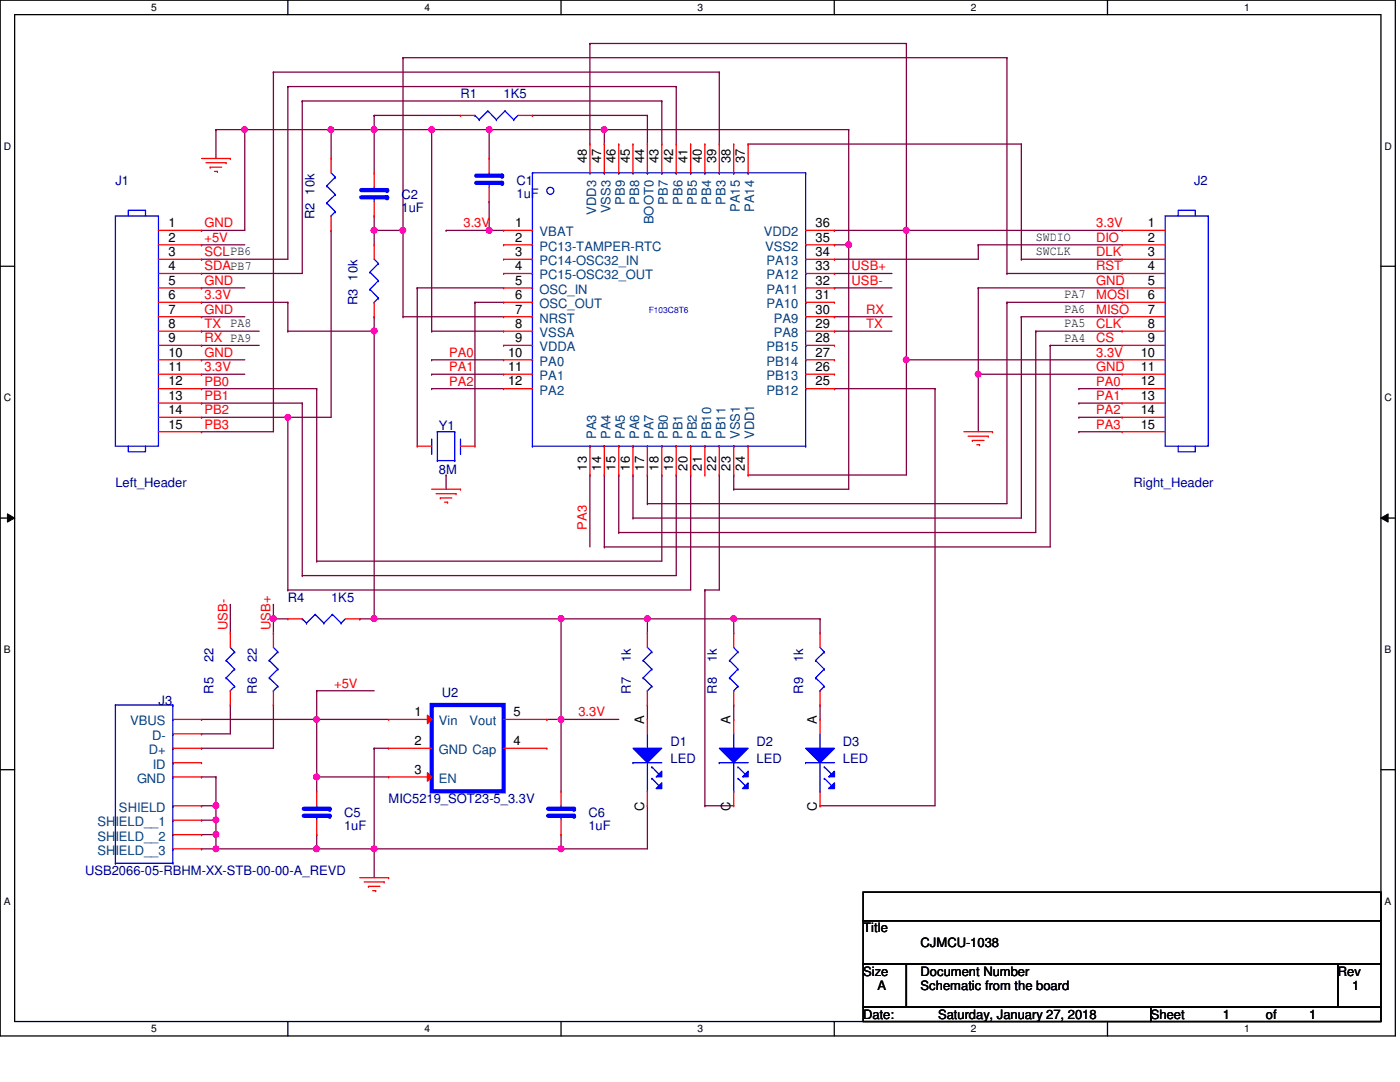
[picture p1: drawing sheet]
<svg xmlns="http://www.w3.org/2000/svg" width="279mm" height="216mm" viewBox="0 0 279 216" stroke-linecap="round" stroke-linejoin="round" font-family="sans-serif">
<path d="M0 0h278.5v206.7h-278.5zM2.9 2.9h272.7v200.9h-272.7z" fill="none" stroke="#000" stroke-width=".25"/>
<g fill="#fff">
<path d="M30.2 .3h1.1v2.3h-1.1z"/>
<path d="M30.2 204.1h1.1v2.3h-1.1z"/>
</g>
<path d="M57.4 0v2.9M57.4 203.8v2.9" fill="none" stroke="#000" stroke-width=".25"/>
<g fill="#fff">
<path d="M84.7 .3h1.1v2.3h-1.1z"/>
<path d="M84.7 204.1h1.1v2.3h-1.1z"/>
</g>
<path d="M112 0v2.9M112 203.8v2.9" fill="none" stroke="#000" stroke-width=".25"/>
<g fill="#fff">
<path d="M139.2 .3h1.1v2.3h-1.1z"/>
<path d="M139.2 204.1h1.1v2.3h-1.1z"/>
</g>
<path d="M166.5 0v2.9M166.5 203.8v2.9" fill="none" stroke="#000" stroke-width=".25"/>
<g fill="#fff">
<path d="M193.8 .3h1.1v2.3h-1.1z"/>
<path d="M193.8 204.1h1.1v2.3h-1.1z"/>
</g>
<path d="M221 0v2.9M221 203.8v2.9" fill="none" stroke="#000" stroke-width=".25"/>
<g fill="#fff">
<path d="M248.3 .3h1.1v2.3h-1.1z"/>
<path d="M248.3 204.1h1.1v2.3h-1.1z"/>
<path d="M.8 28h1.4v2.3h-1.4z"/>
<path d="M276.3 28h1.4v2.3h-1.4z"/>
<path d="M.8 78.2h1.4v2.3h-1.4z"/>
<path d="M276.3 78.2h1.4v2.3h-1.4z"/>
</g>
<path d="M0 53.1h2.9M275.6 53.1h2.9" fill="none" stroke="#000" stroke-width=".25"/>
<g fill="#fff">
<path d="M.8 128.5h1.3v2.2h-1.3z"/>
<path d="M276.3 128.5h1.3v2.2h-1.3z"/>
</g>
<path d="M0 103.4h2.9M275.6 103.4h2.9" fill="none" stroke="#000" stroke-width=".25"/>
<path d="M1.5 102.5l1.4 .9-1.4 .8zM275.6 103.4l1.4-.9v1.7z" fill="#000"/>
<path d="M1.5 102.5l1.4 .9-1.4 .8zM275.6 103.4l1.4-.9v1.7z" fill="none" stroke="#000" stroke-width=".2"/>
<g fill="#fff">
<path d="M.8 178.7h1.3v2.2h-1.3z"/>
<path d="M276.3 178.7h1.3v2.2h-1.3z"/>
</g>
<path d="M0 153.6h2.9M275.6 153.6h2.9" fill="none" stroke="#000" stroke-width=".25"/>
<g fill="none" stroke="#800040" stroke-width=".25">
<path d="M40.2 46h.1M40.2 48.9h.1M40.2 51.7h.1M40.2 54.6h.1M40.2 57.4h.1M40.2 46h8.7M40.2 48.9h8.7M40.2 51.7h17.2M40.2 54.6h20.1M40.2 57.4h8.7M180.9 46h.1M180.9 46h43"/>
<path d="M40.2 60.3h.1M40.2 60.3h17.2"/>
</g>
<circle cx="180.8" cy="45.9" r=".56" fill="#f0f"/>
<circle cx="180.8" cy="45.9" r=".56" fill="none" stroke="#f0f" stroke-width=".25"/>
<g fill="none" stroke="#800040" stroke-width=".25">
<path d="M195.2 48.9h.1M195.2 48.9h28.7M201 54.6h.1M201 54.6h22.9M203.8 51.7h.1M203.8 51.7h20.1M180.9 71.8h.1M180.9 71.8h43M201 60.3h.1M201 60.3h22.9M203.8 63.2h.1M203.8 63.2h20.1"/>
<path d="M206.7 66.1h.1M206.7 66.1h17.2M209.6 68.9h.1M209.6 68.9h14.3"/>
</g>
<circle cx="180.8" cy="71.8" r=".56" fill="#f0f"/>
<circle cx="180.8" cy="71.8" r=".56" fill="none" stroke="#f0f" stroke-width=".25"/>
<g fill="none" stroke="#800040" stroke-width=".25">
<path d="M40.2 66.1h.1M40.2 68.9h.1M40.2 71.8h.1M40.2 74.7h.1M40.2 77.6h.1M40.2 63.2h.1M40.2 77.6h23M40.2 66.1h11.5M40.2 68.9h11.5M40.2 71.8h8.7M40.2 74.7h8.7M40.2 63.2h8.7"/>
<path d="M195.2 74.7h.1M195.2 74.7h28.7M215.3 77.6h.1M215.3 77.6h8.6M40.2 80.4h.1M40.2 83.3h.1M40.2 86.1h.1M40.2 80.4h20.1M40.2 83.3h17.2M40.2 86.1h14.4M215.3 80.4h.1M215.3 83.3h.1"/>
<path d="M215.3 86.1h.1M215.3 80.4h8.6M215.3 83.3h8.6M215.3 86.1h8.6"/>
</g>
<circle cx="195.2" cy="74.6" r=".56" fill="#f0f"/>
<circle cx="195.2" cy="74.6" r=".56" fill="none" stroke="#f0f" stroke-width=".25"/>
<path d="M40.2 143.6h.1M40.2 155h.1M40.2 143.6h23M40.2 155h2.9M43.1 155h.1M43.1 155v5.8M74.7 149.3h.1M74.7 149.3v20.1" fill="none" stroke="#800040" stroke-width=".25"/>
<circle cx="43.1" cy="160.8" r=".56" fill="#f0f"/>
<circle cx="43.1" cy="160.8" r=".56" fill="none" stroke="#f0f" stroke-width=".25"/>
<path d="M40.2 160.8h.1M40.2 163.7h.1M40.2 160.8h2.9M40.2 163.7h2.9M43.1 169.4h.1M43.1 160.8h.1M43.1 163.7h.1M43.1 169.4h20.1M43.1 160.8v5.7M74.7 169.4h.1M74.7 169.4v5.7" fill="none" stroke="#800040" stroke-width=".25"/>
<circle cx="43.1" cy="166.5" r=".56" fill="#f0f"/>
<circle cx="43.1" cy="166.5" r=".56" fill="none" stroke="#f0f" stroke-width=".25"/>
<circle cx="43.1" cy="163.6" r=".56" fill="#f0f"/>
<circle cx="43.1" cy="163.6" r=".56" fill="none" stroke="#f0f" stroke-width=".25"/>
<path d="M40.2 166.5h.1M40.2 169.4h.1M40.2 166.5h2.9M43.1 166.5h.1M43.1 166.5v2.9h-2.9" fill="none" stroke="#800040" stroke-width=".25"/>
<circle cx="43.1" cy="169.4" r=".56" fill="#f0f"/>
<circle cx="43.1" cy="169.4" r=".56" fill="none" stroke="#f0f" stroke-width=".25"/>
<path d="M63.2 155h.1M63.2 143.6h.1M63.2 155h14.4M63.2 143.6v11.4M63.2 143.6h14.4M74.7 149.3h.1M74.7 149.3h2.9" fill="none" stroke="#800040" stroke-width=".25"/>
<circle cx="63.2" cy="143.5" r=".56" fill="#f0f"/>
<circle cx="63.2" cy="143.5" r=".56" fill="none" stroke="#f0f" stroke-width=".25"/>
<path d="M63.2 166.5h.1M63.2 169.4h.1M63.2 166.5v2.9M63.2 169.4h11.5" fill="none" stroke="#800040" stroke-width=".25"/>
<circle cx="74.7" cy="169.4" r=".56" fill="#f0f"/>
<circle cx="74.7" cy="169.4" r=".56" fill="none" stroke="#f0f" stroke-width=".25"/>
<circle cx="63.2" cy="169.4" r=".56" fill="#f0f"/>
<circle cx="63.2" cy="169.4" r=".56" fill="none" stroke="#f0f" stroke-width=".25"/>
<path d="M63.2 155h.1M63.2 155v2.9" fill="none" stroke="#800040" stroke-width=".25"/>
<circle cx="63.2" cy="155" r=".56" fill="#f0f"/>
<circle cx="63.2" cy="155" r=".56" fill="none" stroke="#f0f" stroke-width=".25"/>
<path d="M54.6 120.6h.1M54.6 120.6v2.9M40.2 146.4h.1M40.2 149.3h.1M46 140.7h.1M46 140.7v5.7h-5.8M54.6 140.7h.1M54.6 140.7v8.6h-14.4" fill="none" stroke="#800040" stroke-width=".25"/>
<circle cx="54.6" cy="123.4" r=".56" fill="#f0f"/>
<circle cx="54.6" cy="123.4" r=".56" fill="none" stroke="#f0f" stroke-width=".25"/>
<path d="M46 120.6h.1M46 120.6v5.7M109.1 143.6h.1M109.1 143.6h2.9M112 143.6h.1M112 143.6v14.3" fill="none" stroke="#800040" stroke-width=".25"/>
<circle cx="112" cy="143.5" r=".56" fill="#f0f"/>
<circle cx="112" cy="143.5" r=".56" fill="none" stroke="#f0f" stroke-width=".25"/>
<path d="M74.7 169.4h.1M74.7 169.4h37.3" fill="none" stroke="#800040" stroke-width=".25"/>
<circle cx="112" cy="169.4" r=".56" fill="#f0f"/>
<circle cx="112" cy="169.4" r=".56" fill="none" stroke="#f0f" stroke-width=".25"/>
<g fill="none" stroke="#800040" stroke-width=".25">
<path d="M54.6 123.5h.1M54.6 123.5h2.8M54.6 123.5v2.8M71.8 123.5h.1M71.8 123.5h2.9M112 123.5h.1M112 123.5v20.1M112 123.5h51.7M129.2 123.5h.1M129.2 123.5v2.8M146.4 123.5h.1M146.4 123.5v2.8"/>
<path d="M163.7 123.5h.1M163.7 123.5v2.8M112 143.6h.1M112 143.6h11.5M112 166.5h.1M112 169.4h.1M112 166.5v2.9M129.2 160.8h.1M129.2 160.8v8.6h-17.2"/>
</g>
<circle cx="146.4" cy="123.5" r=".56" fill="#f0f"/>
<circle cx="146.4" cy="123.5" r=".56" fill="none" stroke="#f0f" stroke-width=".25"/>
<circle cx="129.2" cy="123.4" r=".56" fill="#f0f"/>
<circle cx="129.2" cy="123.4" r=".56" fill="none" stroke="#f0f" stroke-width=".25"/>
<g fill="none" stroke="#800040" stroke-width=".25">
<path d="M63.2 77.6h.1M63.2 77.6v34.4M57.4 83.3h.1M57.4 83.3v34.4M60.3 80.4h.1M60.3 80.4v34.5M132.1 94.8h.1M132.1 94.8v17.2h-68.9M135 94.8h.1M135 94.8v20.1h-74.7M137.8 94.8h.1M137.8 94.8v22.9h-80.4"/>
<path d="M57.4 117.7h.1M60.3 114.9h.1M63.2 112h.1M140.7 117.7h.1M140.7 117.7v43.1M129.2 140.7h.1M129.2 140.7v2.9M146.4 140.7h.1M146.4 140.7v2.9M163.7 140.7h.1M163.7 140.7v2.9M140.7 160.8h.1"/>
<path d="M140.7 160.8h5.7M163.7 160.8h.1M163.7 160.8h22.9"/>
</g>
<circle cx="57.4" cy="83.3" r=".56" fill="#f0f"/>
<circle cx="57.4" cy="83.3" r=".56" fill="none" stroke="#f0f" stroke-width=".25"/>
<g fill="none" stroke="#800040" stroke-width=".25">
<path d="M54.6 14.4h.1M54.6 14.4h89M54.6 14.4v71.7M57.4 17.3h.1M57.4 17.3h77.6M57.4 17.3v34.4M80.4 11.5h.1M80.4 11.5h120.6M80.4 11.5v34.5h-5.7M135 17.3h.1M135 17.3v11.4M143.6 14.4h.1"/>
<path d="M143.6 14.4v14.3M201 11.5h.1M201 11.5v43.1M60.3 20.2h.1M60.3 20.2h71.8M60.3 20.2v34.4M132.1 20.2h.1M132.1 20.2v8.5M74.7 43.1h.1M74.7 46h.1M74.7 43.1v2.9M80.4 63.2h.1"/>
<path d="M80.4 63.2h20.1M166.5 63.2h.1M166.5 66.1h.1M166.5 63.2h11.5M166.5 66.1h11.5M201 60.3h.1M201 60.3v40.2h-71.8M203.8 63.2h.1M203.8 63.2v40.2h-77.5M206.7 66.1h.1M206.7 66.1v40.2h-83.2M209.6 68.9h.1"/>
<path d="M209.6 68.9v40.2h-89M120.6 94.8h.1M120.6 94.8v14.3M123.5 94.8h.1M123.5 94.8v11.5M126.3 94.8h.1M126.3 94.8v8.6M129.2 94.8h.1M129.2 94.8v5.7M120.6 109.1h.1M123.5 106.3h.1M126.3 103.4h.1"/>
<path d="M129.2 100.5h.1M63.2 137.8h.1M63.2 137.8v5.8M63.2 137.8h11.5"/>
</g>
<circle cx="74.7" cy="45.9" r=".57" fill="#f0f"/>
<circle cx="74.7" cy="45.9" r=".57" fill="none" stroke="#f0f" stroke-width=".25"/>
<path d="M80.4 46h.1M80.4 46v17.2" fill="none" stroke="#800040" stroke-width=".25"/>
<circle cx="80.4" cy="45.9" r=".56" fill="#f0f"/>
<circle cx="80.4" cy="45.9" r=".56" fill="none" stroke="#f0f" stroke-width=".25"/>
<path d="M48.9 25.9h.1M48.9 25.9h17.2M48.9 25.9v20.1M74.7 25.9h.1M74.7 25.9v8.6M74.7 46h.1M74.7 46v2.9" fill="none" stroke="#800040" stroke-width=".25"/>
<circle cx="48.8" cy="25.9" r=".56" fill="#f0f"/>
<circle cx="48.8" cy="25.9" r=".56" fill="none" stroke="#f0f" stroke-width=".25"/>
<path d="M43.1 25.9h.1M43.1 25.9h5.8M43.1 25.9v5.7M74.7 63.2h.1M74.7 63.2v2.9M74.7 123.5h.1M74.7 123.5h37.3" fill="none" stroke="#800040" stroke-width=".25"/>
<circle cx="112" cy="123.4" r=".56" fill="#f0f"/>
<circle cx="112" cy="123.4" r=".56" fill="none" stroke="#f0f" stroke-width=".25"/>
<path d="M57.4 60.3h.1M57.4 66.1h.1M57.4 60.3v5.8M57.4 66.1h17.3M74.7 66.1h.1M74.7 66.1v57.4" fill="none" stroke="#800040" stroke-width=".25"/>
<circle cx="74.7" cy="123.5" r=".56" fill="#f0f"/>
<circle cx="74.7" cy="123.5" r=".56" fill="none" stroke="#f0f" stroke-width=".25"/>
<circle cx="74.7" cy="66.1" r=".56" fill="#f0f"/>
<circle cx="74.7" cy="66.1" r=".56" fill="none" stroke="#f0f" stroke-width=".25"/>
<g fill="none" stroke="#800040" stroke-width=".25">
<path d="M66.1 25.9h.1M66.1 25.9v5.7M66.1 25.9h8.6M149.3 28.7h.1M149.3 28.7h54.5M203.8 28.7h.1M203.8 28.7v23M166.5 77.6h.1M166.5 77.6h20.1M186.6 77.6h.1M186.6 77.6v83.2M143.6 94.8h.1"/>
<path d="M143.6 94.8v22.9h-2.9M140.7 117.7h.1"/>
</g>
<circle cx="74.7" cy="25.9" r=".56" fill="#f0f"/>
<circle cx="74.7" cy="25.9" r=".56" fill="none" stroke="#f0f" stroke-width=".25"/>
<circle cx="66" cy="25.9" r=".56" fill="#f0f"/>
<circle cx="66" cy="25.9" r=".56" fill="none" stroke="#f0f" stroke-width=".25"/>
<g fill="none" stroke="#800040" stroke-width=".25">
<path d="M74.7 23h.1M74.7 25.9h.1M74.7 23h17.2M74.7 23v2.9M74.7 25.9h11.4M106.3 23h.1M106.3 23h22.9M120.6 25.9h.1M120.6 25.9h48.8M120.6 25.9v2.8M129.2 23h.1M129.2 23v5.7"/>
<path d="M169.4 25.9h.1M169.4 25.9v23h-2.9M66.1 46h.1M66.1 46v37.3h-8.7M166.5 48.9h.1M57.4 83.3h.1"/>
</g>
<circle cx="120.6" cy="25.9" r=".56" fill="#f0f"/>
<circle cx="120.6" cy="25.9" r=".56" fill="none" stroke="#f0f" stroke-width=".25"/>
<g fill="none" stroke="#800040" stroke-width=".25">
<path d="M117.7 8.7h.1M117.7 8.7v20M117.7 8.7h63.2M180.9 8.7h.1M180.9 8.7v63.1M97.6 25.9h.1M97.6 25.9v5.7M83.3 57.4h.1M83.3 57.4h17.2M83.3 57.4v31.6M166.5 46h.1M166.5 46h14.4"/>
<path d="M180.9 46h.1M94.8 60.3h.1M94.8 60.3h5.7M94.8 60.3v28.7M149.3 94.8h.1M149.3 94.8h31.6"/>
</g>
<circle cx="97.6" cy="25.9" r=".56" fill="#f0f"/>
<circle cx="97.6" cy="25.9" r=".56" fill="none" stroke="#f0f" stroke-width=".25"/>
<path d="M97.6 25.9h.1M97.6 25.9h23M97.6 46h.1M97.6 46h2.9" fill="none" stroke="#800040" stroke-width=".25"/>
<circle cx="97.6" cy="45.9" r=".56" fill="#f0f"/>
<circle cx="97.6" cy="45.9" r=".56" fill="none" stroke="#f0f" stroke-width=".25"/>
<g fill="none" stroke="#800040" stroke-width=".25">
<path d="M86.1 25.9h.1M86.1 25.9v40.2M89 46h.1M97.6 40.2h.1M97.6 40.2v5.8h-8.6M86.1 77.6h.1M86.1 74.7h.1M86.1 71.8h.1M86.1 66.1h.1M86.1 77.6h14.4M86.1 74.7h14.4M86.1 71.8h14.4"/>
<path d="M86.1 66.1h14.4"/>
</g>
<circle cx="86.1" cy="25.9" r=".56" fill="#f0f"/>
<circle cx="86.1" cy="25.9" r=".56" fill="none" stroke="#f0f" stroke-width=".25"/>
<path d="M86.1 25.9h.1M86.1 25.9h11.5M169.4 48.9h.1M169.4 48.9v48.7M117.7 94.8h.1M117.7 94.8v14.3" fill="none" stroke="#800040" stroke-width=".25"/>
<circle cx="169.4" cy="48.8" r=".56" fill="#f0f"/>
<circle cx="169.4" cy="48.8" r=".56" fill="none" stroke="#f0f" stroke-width=".25"/>
<g fill="none" stroke="#800040" stroke-width=".25">
<path d="M166.5 57.4h.1M166.5 54.6h.1M166.5 51.7h.1M166.5 57.4h11.5M166.5 54.6h11.5M195.2 48.9h.1M195.2 57.4h.1M195.2 57.4h28.7M195.2 48.9v2.8h-28.7M195.2 57.4v28.7M180.9 71.8h.1M180.9 71.8v23"/>
<path d="M195.2 74.7h.1M89 94.8h.1M89 94.8v2.8M146.4 97.6h.1M146.4 94.8h.1M146.4 97.6h23M146.4 94.8v2.8"/>
</g>
<g fill="none" stroke="#f00" stroke-width=".25">
<path d="M40.2 31.6h5.8M41.1 32.5h4M42 33.4h.1M42 33.4h2.2M42.8 34.2h.6M43.4 34.2h.1M45.1 32.5h.1M46 31.6h.1M86.1 97.6h5.8M87 98.5h4M87.9 99.4h.1M87.9 99.4h2.3"/>
<path d="M91 98.5h.1M91.9 97.6h.1M192.4 86.1h5.7M193.2 87h4M194.1 87.9h.1M194.1 87.9h2.3M194.9 88.7h.6M195.5 88.7h.1M197.2 87h.1M198.1 86.1h.1M88.7 100.2h.6M89.3 100.2h.1"/>
<path d="M54.6 126.3h.1M54.6 126.3v2.9M54.6 137.8v2.9M54.6 140.7h.1M71.8 175.1h5.8M72.7 176h4M73.5 176.9h.1M73.5 176.9h2.3M74.4 177.7h.6M75 177.7h.1M76.7 176h.1M77.6 175.1h.1"/>
</g>
<path d="M172.3 178h103.3v5.7h-103.3zM172.3 183.7h103.3v8.7h-103.3zM172.3 192.4h8.6v8.6h-8.6zM180.9 192.4h86.1v8.6h-86.1zM267 192.4h8.6v8.6h-8.6zM172.3 201h57.4v2.8h-57.4zM229.7 201h45.9v2.8h-45.9z" fill="none" stroke="#000" stroke-width=".25"/>
<g fill="none" stroke="#00f" stroke-width=".25">
<path d="M53.7 131.8h.1M53.7 135.3h.1M53.7 131.8l1.8 1.7M53.7 135.3l1.8 1.6M54.6 137.8h.1M54.6 129.2l.9 .9M55.5 130.1h.1M55.5 133.5h.1M55.5 136.9h.1M55.5 130.1l-1.8 1.7M55.5 133.5l-1.8 1.8M55.5 136.9l-.9 .9"/>
<path d="M112 161.4h.1M112 160.8v.6"/>
</g>
<path d="M109.4 162.8h5.2" fill="none" stroke="#00f" stroke-width=".85"/>
<circle cx="114.6" cy="162.8" r=".42" fill="#00f"/>
<path d="M109.4 161.4h5.2" fill="none" stroke="#00f" stroke-width=".85"/>
<circle cx="114.6" cy="161.4" r=".42" fill="#00f"/>
<g fill="none" stroke="#00f" stroke-width=".25">
<path d="M94.8 23h.1M94.8 23l.8 .9M95.6 23.9h.1M97.4 22.1h.1M97.4 22.1l1.7 1.8M97.4 22.1l-1.8 1.8M97.6 35.1h.1M97.6 34.5v.6M99.1 23.9h.1M100.8 22.1h.1M100.8 22.1l1.7 1.8M100.8 22.1l-1.7 1.8"/>
<path d="M102.5 23.9h.1M103.4 23l-.9 .9M23 140.7h.1M23 140.7h11.5M23 140.7v31.6M34.5 140.7h.1M34.5 143.6h.1M34.5 146.4h.1M34.5 149.3h.1M34.5 155h.1M34.5 152.2h.1M34.5 140.7v31.6"/>
<path d="M23 172.3h.1M23 172.3h11.5M34.5 172.3h.1M34.5 160.8h.1M34.5 163.7h.1M34.5 166.5h.1M34.5 169.4h.1M112 162.8h.1M112 162.8v.9"/>
</g>
<g fill="none" stroke="#f00" stroke-width=".25">
<path d="M91.9 23h.1M91.9 23h2.9M103.4 23h2.9M106.3 23h.1M34.5 143.6h5.7M34.5 146.4h5.7M34.5 149.3h5.7M34.5 152.2h5.7M34.5 155h5.7M40.2 143.6h.1M40.2 146.4h.1M40.2 149.3h.1"/>
<path d="M40.2 152.2h.1M40.2 155h.1M112 157.9h.1M112 157.9v2.9M34.5 160.8h5.7M34.5 163.7h5.7M34.5 166.5h5.7M34.5 169.4h5.7M40.2 160.8h.1M40.2 163.7h.1M40.2 166.5h.1M40.2 169.4h.1"/>
<path d="M112 166.5h.1M112 163.7v2.8"/>
</g>
<path d="M95 36.5h5.2" fill="none" stroke="#00f" stroke-width=".85"/>
<circle cx="100.2" cy="36.5" r=".42" fill="#00f"/>
<path d="M95 35.1h5.2" fill="none" stroke="#00f" stroke-width=".85"/>
<circle cx="100.2" cy="35.1" r=".42" fill="#00f"/>
<path d="M97.6 36.5h.1M97.6 36.5v.9M23 43.1h8.6v45.9h-8.6zM25.6 43.1v-1.1h3.4v1.1M25.6 89v1.2h3.4v-1.2" fill="none" stroke="#00f" stroke-width=".25"/>
<g fill="none" stroke="#f00" stroke-width=".25">
<path d="M97.6 31.6h.1M97.6 31.6v2.9M97.6 37.4v2.8M31.6 46h8.6M31.6 48.9h8.6M31.6 51.7h8.6M31.6 54.6h8.6M31.6 57.4h8.6M40.2 46h.1M40.2 48.9h.1M40.2 51.7h.1M40.2 54.6h.1"/>
<path d="M40.2 57.4h.1M97.6 40.2h.1M31.6 60.3h8.6M31.6 63.2h8.6M31.6 66.1h8.6M31.6 68.9h8.6M31.6 71.8h8.6M31.6 74.7h8.6M31.6 77.6h8.6M40.2 60.3h.1M40.2 63.2h.1M40.2 66.1h.1"/>
<path d="M40.2 68.9h.1M40.2 71.8h.1M40.2 74.7h.1M40.2 77.6h.1M31.6 80.4h8.6M31.6 83.3h8.6M31.6 86.1h8.6M40.2 80.4h.1M40.2 83.3h.1M40.2 86.1h.1"/>
</g>
<path d="M143.6 149.3h5.7l-2.9 2.9z" fill="#00f"/>
<path d="M143.6 149.3h5.7l-2.9 2.9z" fill="none" stroke="#00f" stroke-width=".25"/>
<path d="M149.3 153.9v1.1h-1.1z" fill="#00f"/>
<path d="M149.3 153.9v1.1h-1.1z" fill="none" stroke="#00f" stroke-width=".25"/>
<path d="M148.2 157.4l1.1-1.2v1.2z" fill="#00f"/>
<g fill="none" stroke="#00f" stroke-width=".25">
<path d="M65.2 37.1h.1M65.2 37.1l1.7 1.7M66.1 34.5l.8 .8M66.9 35.3h.1M66.9 38.8h.1M66.9 35.3l-1.7 1.8M66.9 38.8l-1.7 1.7M74.7 37.9h.1M74.7 37.4v.5M65.2 40.5h.1M65.2 40.5l1.7 1.7M66.1 43.1h.1"/>
<path d="M66.9 42.2h.1M66.9 42.2l-.8 .9M143.6 152.2h.1M143.6 152.2h5.7M146.4 149.3h.1M146.4 157.9h.1M146.4 146.4v2.9M146.4 152.2v5.7M147.3 153h.1M147.3 155.3h.1M147.3 153l1.4 1.5M147.3 155.3l1.4 1.5"/>
<path d="M148.2 157.4l1.1-1.2v1.2z"/>
</g>
<path d="M66.1 31.6h.1M66.1 31.6v2.9M66.1 46h.1M66.1 43.1v2.9M146.4 143.6h.1M146.4 143.6v2.8M146.4 157.9v2.9M146.4 160.8h.1" fill="none" stroke="#f00" stroke-width=".25"/>
<path d="M72.1 39.4h5.2" fill="none" stroke="#00f" stroke-width=".85"/>
<circle cx="77.3" cy="39.4" r=".42" fill="#00f"/>
<path d="M72.1 37.9h5.2" fill="none" stroke="#00f" stroke-width=".85"/>
<circle cx="77.3" cy="37.9" r=".42" fill="#00f"/>
<g fill="none" stroke="#00f" stroke-width=".25">
<path d="M74.7 39.4h.1M74.7 39.4v.8M86.1 90.5h.1M86.1 87.6v2.9M87.3 91.9h.1M87.3 86.1h.1M87.3 86.1v5.8M87.3 91.9h3.5M87.3 86.1h3.5M90.8 91.9h.1M90.8 86.1h.1M90.8 86.1v5.8"/>
<path d="M91.9 90.5h.1M91.9 87.6v2.9M60.3 123.5h.1M60.3 123.5l.9 .8M61.2 124.3h.1M62.9 122.6h.1M62.9 122.6l1.7 1.7M62.9 122.6l-1.7 1.7M64.6 124.3h.1M66.3 122.6h.1M66.3 122.6l1.8 1.7M66.3 122.6l-1.7 1.7"/>
<path d="M68.1 124.3h.1M68.9 123.5l-.8 .8M162.8 131.8h.1M162.8 135.3h.1M162.8 131.8l1.7 1.7M162.8 135.3l1.7 1.6M163.7 137.8h.1M163.7 129.2l.8 .9M164.5 130.1h.1M164.5 133.5h.1M164.5 136.9h.1M164.5 130.1l-1.7 1.7"/>
<path d="M164.5 133.5l-1.7 1.8M164.5 136.9l-.8 .9"/>
</g>
<g fill="none" stroke="#f00" stroke-width=".25">
<path d="M74.7 34.5h.1M74.7 34.5v2.9M74.7 43.1h.1M74.7 40.2v2.9M83.3 89h.1M83.3 89h2.8M91.9 89h2.9M94.8 89h.1M57.4 123.5h.1M57.4 123.5h2.9M68.9 123.5h2.9M71.8 123.5h.1"/>
<path d="M163.7 126.3h.1M163.7 126.3v2.9M163.7 137.8v2.9M163.7 140.7h.1"/>
</g>
<path d="M86.1 140.7h14.4v17.2h-14.4z" fill="none" stroke="#00f" stroke-width=".85"/>
<path d="M85.3 142.7l.8 .9-.8 .8z" fill="#f00"/>
<path d="M77.6 143.6h.1M77.6 149.3h.1M77.6 143.6h8.5M77.6 149.3h8.5M85.3 142.7l.8 .9-.8 .8zM100.5 143.6h8.6M100.5 149.3h8.6M109.1 143.6h.1M109.1 149.3h.1" fill="none" stroke="#f00" stroke-width=".25"/>
<path d="M85.3 154.2l.8 .8-.8 .9z" fill="#f00"/>
<g fill="none" stroke="#f00" stroke-width=".25">
<path d="M117.7 28.7h.1M117.7 28.7v5.8M120.6 28.7h.1M120.6 28.7v5.8M123.5 28.7h.1M123.5 28.7v5.8M126.3 28.7h.1M126.3 28.7v5.8M129.2 28.7h.1M129.2 28.7v5.8M132.1 28.7h.1M132.1 28.7v5.8"/>
<path d="M135 28.7h.1M135 28.7v5.8M137.8 28.7h.1M137.8 28.7v5.8M140.7 28.7h.1M140.7 28.7v5.8M143.6 28.7h.1M143.6 28.7v5.8M146.4 28.7h.1M146.4 28.7v5.8M149.3 28.7h.1M149.3 28.7v5.8"/>
<path d="M100.5 46h.1M100.5 48.9h.1M100.5 51.7h.1M100.5 54.6h.1M100.5 57.4h.1M100.5 46h5.8M100.5 48.9h5.8M100.5 51.7h5.8M100.5 54.6h5.8M100.5 57.4h5.8M160.8 46h5.7M160.8 48.9h5.7"/>
<path d="M160.8 51.7h5.7M160.8 54.6h5.7M160.8 57.4h5.7M166.5 57.4h.1M166.5 54.6h.1M166.5 51.7h.1M166.5 48.9h.1M166.5 46h.1M100.5 60.3h.1M100.5 63.2h.1M100.5 66.1h.1M100.5 68.9h.1"/>
<path d="M100.5 71.8h.1M100.5 74.7h.1M100.5 77.6h.1M100.5 60.3h5.8M100.5 63.2h5.8M100.5 66.1h5.8M100.5 68.9h5.8M100.5 71.8h5.8M100.5 74.7h5.8M100.5 77.6h5.8M160.8 60.3h5.7M160.8 63.2h5.7"/>
<path d="M160.8 66.1h5.7M160.8 68.9h5.7M160.8 71.8h5.7M160.8 74.7h5.7M160.8 77.6h5.7M166.5 77.6h.1M166.5 74.7h.1M166.5 71.8h.1M166.5 68.9h.1M166.5 66.1h.1M166.5 63.2h.1M166.5 60.3h.1"/>
<path d="M117.7 94.8h.1M117.7 89v5.8M120.6 94.8h.1M120.6 89v5.8M123.5 94.8h.1M123.5 89v5.8M126.3 94.8h.1M126.3 89v5.8M129.2 94.8h.1M129.2 89v5.8M132.1 94.8h.1M132.1 89v5.8"/>
<path d="M135 94.8h.1M135 89v5.8M137.8 94.8h.1M137.8 89v5.8M140.7 94.8h.1M140.7 89v5.8M143.6 94.8h.1M143.6 89v5.8M146.4 94.8h.1M146.4 89v5.8M149.3 94.8h.1M149.3 89v5.8"/>
<path d="M46 126.3h.1M46 126.3v2.9M46 137.8v2.9M46 140.7h.1M77.6 155h.1M77.6 155h8.5M85.3 154.2l.8 .8-.8 .9z"/>
</g>
<g fill="none" stroke="#00f" stroke-width=".25">
<path d="M106.3 34.5h.1M106.3 34.5h54.5M106.3 34.5v54.5M117.7 34.5h.1M120.6 34.5h.1M123.5 34.5h.1M126.3 34.5h.1M129.2 34.5h.1M132.1 34.5h.1M135 34.5h.1M137.8 34.5h.1M140.7 34.5h.1"/>
<path d="M143.6 34.5h.1M146.4 34.5h.1M149.3 34.5h.1M160.8 34.5h.1M160.8 34.5v54.5M106.3 57.4h.1M106.3 54.6h.1M106.3 51.7h.1M106.3 48.9h.1M106.3 46h.1M160.8 48.9h.1M160.8 51.7h.1"/>
<path d="M160.8 54.6h.1M160.8 57.4h.1M160.8 46h.1M106.3 74.7h.1M106.3 71.8h.1M106.3 68.9h.1M106.3 66.1h.1M106.3 63.2h.1M106.3 60.3h.1M106.3 77.6h.1M160.8 60.3h.1M160.8 63.2h.1"/>
<path d="M160.8 66.1h.1M160.8 68.9h.1M160.8 71.8h.1M160.8 74.7h.1M160.8 77.6h.1M106.3 89h.1M106.3 89h54.5M117.7 89h.1M120.6 89h.1M123.5 89h.1M126.3 89h.1M129.2 89h.1"/>
<path d="M132.1 89h.1M135 89h.1M137.8 89h.1M140.7 89h.1M143.6 89h.1M146.4 89h.1M149.3 89h.1M160.8 89h.1M45.1 131.8h.1M45.1 135.3h.1M45.1 131.8l1.7 1.7M45.1 135.3l1.7 1.6"/>
<path d="M46 137.8h.1M46 129.2l.8 .9M46.8 130.1h.1M46.8 133.5h.1M46.8 136.9h.1M46.8 130.1l-1.7 1.7M46.8 133.5l-1.7 1.8M46.8 136.9l-.8 .9"/>
<circle cx="109.8" cy="38.1" r=".7"/>
</g>
<path d="M126.3 149.3h5.8l-2.9 2.9z" fill="#00f"/>
<path d="M126.3 149.3h5.8l-2.9 2.9z" fill="none" stroke="#00f" stroke-width=".25"/>
<path d="M132.1 153.9v1.1h-1.2z" fill="#00f"/>
<path d="M132.1 153.9v1.1h-1.2z" fill="none" stroke="#00f" stroke-width=".25"/>
<path d="M130.9 157.4l1.2-1.2v1.2z" fill="#00f"/>
<g fill="none" stroke="#00f" stroke-width=".25">
<path d="M126.3 152.2h.1M126.3 152.2h5.8M129.2 149.3h.1M129.2 157.9h.1M129.2 146.4v2.9M129.2 152.2v5.7M130.1 153h.1M130.1 155.3h.1M130.1 153l1.4 1.5M130.1 155.3l1.4 1.5M130.9 157.4l1.2-1.2v1.2zM63.2 161.4h.1"/>
<path d="M63.2 160.8v.6"/>
</g>
<path d="M129.2 143.6h.1M129.2 143.6v2.8M129.2 157.9v2.9M129.2 160.8h.1" fill="none" stroke="#f00" stroke-width=".25"/>
<path d="M60.6 162.8h5.2" fill="none" stroke="#00f" stroke-width=".85"/>
<circle cx="65.8" cy="162.8" r=".42" fill="#00f"/>
<path d="M60.6 161.4h5.2" fill="none" stroke="#00f" stroke-width=".85"/>
<circle cx="65.8" cy="161.4" r=".42" fill="#00f"/>
<g fill="none" stroke="#00f" stroke-width=".25">
<path d="M232.5 43.1h8.6v45.9h-8.6zM235.1 43.1v-1.1h3.4v1.1M235.1 89v1.2h3.4v-1.2M145.6 131.8h.1M145.6 135.3h.1M145.6 131.8l1.7 1.7M145.6 135.3l1.7 1.6M146.4 137.8h.1M146.4 129.2l.9 .9M147.3 130.1h.1M147.3 133.5h.1M147.3 136.9h.1"/>
<path d="M147.3 130.1l-1.7 1.7M147.3 133.5l-1.7 1.8M147.3 136.9l-.9 .9M63.2 162.8h.1M63.2 162.8v.9"/>
</g>
<g fill="none" stroke="#f00" stroke-width=".25">
<path d="M223.9 46h.1M223.9 48.9h.1M223.9 51.7h.1M223.9 54.6h.1M223.9 57.4h.1M223.9 46h8.6M223.9 48.9h8.6M223.9 51.7h8.6M223.9 54.6h8.6M223.9 57.4h8.6M223.9 60.3h.1M223.9 63.2h.1"/>
<path d="M223.9 66.1h.1M223.9 68.9h.1M223.9 71.8h.1M223.9 74.7h.1M223.9 77.6h.1M223.9 60.3h8.6M223.9 63.2h8.6M223.9 66.1h8.6M223.9 68.9h8.6M223.9 71.8h8.6M223.9 74.7h8.6M223.9 77.6h8.6"/>
<path d="M223.9 80.4h.1M223.9 83.3h.1M223.9 86.1h.1M223.9 80.4h8.6M223.9 83.3h8.6M223.9 86.1h8.6M146.4 126.3h.1M146.4 126.3v2.9M146.4 137.8v2.9M63.2 157.9h.1M63.2 157.9v2.9M146.4 140.7h.1"/>
<path d="M63.2 166.5h.1M63.2 163.7v2.8"/>
</g>
<path d="M160.8 149.3h5.7l-2.8 2.9z" fill="#00f"/>
<path d="M160.8 149.3h5.7l-2.8 2.9z" fill="none" stroke="#00f" stroke-width=".25"/>
<path d="M165.4 155l1.1-1.1v1.1z" fill="#00f"/>
<path d="M165.4 155l1.1-1.1v1.1z" fill="none" stroke="#00f" stroke-width=".25"/>
<path d="M165.4 157.4l1.1-1.2v1.2z" fill="#00f"/>
<g fill="none" stroke="#00f" stroke-width=".25">
<path d="M73.8 54.3h.1M73.8 57.7h.1M73.8 54.3l1.7 1.7M73.8 57.7l1.7 1.8M74.7 51.7l.8 .9M75.5 52.6h.1M75.5 56h.1M75.5 59.5h.1M75.5 52.6l-1.7 1.7M75.5 56l-1.7 1.7M75.5 59.5l-.8 .8M74.7 60.3h.1"/>
<path d="M128.4 131.8h.1M128.4 135.3h.1M128.4 131.8l1.7 1.7M128.4 135.3l1.7 1.6M129.2 137.8h.1M129.2 129.2l.9 .9M130.1 130.1h.1M130.1 133.5h.1M130.1 136.9h.1M130.1 130.1l-1.7 1.7M130.1 133.5l-1.7 1.8M130.1 136.9l-.9 .9"/>
<path d="M160.8 152.2h.1M160.8 152.2h5.7M163.7 149.3h.1M163.7 157.9h.1M163.7 146.4v2.9M163.7 152.2v5.7M164.5 153h.1M164.5 155.3h.1M164.5 153l1.4 1.5M164.5 155.3l1.4 1.5M165.4 157.4l1.1-1.2v1.2z"/>
</g>
<path d="M74.7 48.9h.1M74.7 48.9v2.8M74.7 63.2h.1M74.7 60.3v2.9M129.2 126.3h.1M129.2 126.3v2.9M129.2 137.8v2.9M129.2 140.7h.1M163.7 143.6h.1M163.7 143.6v2.8M163.7 157.9v2.9M163.7 160.8h.1" fill="none" stroke="#f00" stroke-width=".25"/>
<circle cx="180.8" cy="45.9" r=".56" fill="#f0f"/>
<circle cx="180.8" cy="45.9" r=".56" fill="none" stroke="#f0f" stroke-width=".25"/>
<circle cx="180.8" cy="71.8" r=".56" fill="#f0f"/>
<circle cx="180.8" cy="71.8" r=".56" fill="none" stroke="#f0f" stroke-width=".25"/>
<circle cx="195.2" cy="74.6" r=".56" fill="#f0f"/>
<circle cx="195.2" cy="74.6" r=".56" fill="none" stroke="#f0f" stroke-width=".25"/>
<circle cx="43.1" cy="160.8" r=".56" fill="#f0f"/>
<circle cx="43.1" cy="160.8" r=".56" fill="none" stroke="#f0f" stroke-width=".25"/>
<circle cx="43.1" cy="166.5" r=".56" fill="#f0f"/>
<circle cx="43.1" cy="166.5" r=".56" fill="none" stroke="#f0f" stroke-width=".25"/>
<circle cx="43.1" cy="163.6" r=".56" fill="#f0f"/>
<circle cx="43.1" cy="163.6" r=".56" fill="none" stroke="#f0f" stroke-width=".25"/>
<circle cx="43.1" cy="169.4" r=".56" fill="#f0f"/>
<circle cx="43.1" cy="169.4" r=".56" fill="none" stroke="#f0f" stroke-width=".25"/>
<circle cx="63.2" cy="143.5" r=".56" fill="#f0f"/>
<circle cx="63.2" cy="143.5" r=".56" fill="none" stroke="#f0f" stroke-width=".25"/>
<circle cx="74.7" cy="169.4" r=".56" fill="#f0f"/>
<circle cx="74.7" cy="169.4" r=".56" fill="none" stroke="#f0f" stroke-width=".25"/>
<circle cx="63.2" cy="169.4" r=".56" fill="#f0f"/>
<circle cx="63.2" cy="169.4" r=".56" fill="none" stroke="#f0f" stroke-width=".25"/>
<circle cx="63.2" cy="155" r=".56" fill="#f0f"/>
<circle cx="63.2" cy="155" r=".56" fill="none" stroke="#f0f" stroke-width=".25"/>
<circle cx="54.6" cy="123.4" r=".56" fill="#f0f"/>
<circle cx="54.6" cy="123.4" r=".56" fill="none" stroke="#f0f" stroke-width=".25"/>
<circle cx="112" cy="143.5" r=".56" fill="#f0f"/>
<circle cx="112" cy="143.5" r=".56" fill="none" stroke="#f0f" stroke-width=".25"/>
<circle cx="112" cy="169.4" r=".56" fill="#f0f"/>
<circle cx="112" cy="169.4" r=".56" fill="none" stroke="#f0f" stroke-width=".25"/>
<circle cx="146.4" cy="123.5" r=".56" fill="#f0f"/>
<circle cx="146.4" cy="123.5" r=".56" fill="none" stroke="#f0f" stroke-width=".25"/>
<circle cx="129.2" cy="123.4" r=".56" fill="#f0f"/>
<circle cx="129.2" cy="123.4" r=".56" fill="none" stroke="#f0f" stroke-width=".25"/>
<circle cx="57.4" cy="83.3" r=".56" fill="#f0f"/>
<circle cx="57.4" cy="83.3" r=".56" fill="none" stroke="#f0f" stroke-width=".25"/>
<circle cx="74.7" cy="45.9" r=".57" fill="#f0f"/>
<circle cx="74.7" cy="45.9" r=".57" fill="none" stroke="#f0f" stroke-width=".25"/>
<circle cx="80.4" cy="45.9" r=".56" fill="#f0f"/>
<circle cx="80.4" cy="45.9" r=".56" fill="none" stroke="#f0f" stroke-width=".25"/>
<circle cx="48.8" cy="25.9" r=".56" fill="#f0f"/>
<circle cx="48.8" cy="25.9" r=".56" fill="none" stroke="#f0f" stroke-width=".25"/>
<circle cx="112" cy="123.4" r=".56" fill="#f0f"/>
<circle cx="112" cy="123.4" r=".56" fill="none" stroke="#f0f" stroke-width=".25"/>
<circle cx="74.7" cy="123.5" r=".56" fill="#f0f"/>
<circle cx="74.7" cy="123.5" r=".56" fill="none" stroke="#f0f" stroke-width=".25"/>
<circle cx="74.7" cy="66.1" r=".56" fill="#f0f"/>
<circle cx="74.7" cy="66.1" r=".56" fill="none" stroke="#f0f" stroke-width=".25"/>
<circle cx="74.7" cy="25.9" r=".56" fill="#f0f"/>
<circle cx="74.7" cy="25.9" r=".56" fill="none" stroke="#f0f" stroke-width=".25"/>
<circle cx="66" cy="25.9" r=".56" fill="#f0f"/>
<circle cx="66" cy="25.9" r=".56" fill="none" stroke="#f0f" stroke-width=".25"/>
<circle cx="120.6" cy="25.9" r=".56" fill="#f0f"/>
<circle cx="120.6" cy="25.9" r=".56" fill="none" stroke="#f0f" stroke-width=".25"/>
<circle cx="97.6" cy="25.9" r=".56" fill="#f0f"/>
<circle cx="97.6" cy="25.9" r=".56" fill="none" stroke="#f0f" stroke-width=".25"/>
<circle cx="97.6" cy="45.9" r=".56" fill="#f0f"/>
<circle cx="97.6" cy="45.9" r=".56" fill="none" stroke="#f0f" stroke-width=".25"/>
<circle cx="86.1" cy="25.9" r=".56" fill="#f0f"/>
<circle cx="86.1" cy="25.9" r=".56" fill="none" stroke="#f0f" stroke-width=".25"/>
<circle cx="169.4" cy="48.8" r=".56" fill="#f0f"/>
<circle cx="169.4" cy="48.8" r=".56" fill="none" stroke="#f0f" stroke-width=".25"/>
<g font-size="2.6" fill="#000080">
<text x="91.9" y="19.6">R1</text>
<text x="100.5" y="19.6">1K5</text>
<text x="23" y="36.8">J1</text>
<text x="80.1" y="39.7">C2</text>
<text x="103.1" y="36.8">C1</text>
<text x="103.1" y="39.4">1uF</text>
<text x="238.3" y="36.8">J2</text>
<text x="62.7" y="43.7" transform="rotate(-90 62.7 43.7)">R2 10k</text>
<text x="80.1" y="42.3">1uF</text>
<text x="71.3" y="60.9" transform="rotate(-90 71.3 60.9)">R3 10k</text>
<text x="87.6" y="85.9">Y1</text>
<text x="87.6" y="94.5">8M</text>
<text x="23" y="97.1">Left_Header</text>
<text x="226.2" y="97.1">Right_Header</text>
<text x="57.4" y="120.1">R4</text>
<text x="66.1" y="120.1">1K5</text>
<text x="42.6" y="132.1" transform="rotate(-90 42.6 132.1)">22</text>
<text x="51.3" y="132.1" transform="rotate(-90 51.3 132.1)">22</text>
<text x="125.9" y="132.1" transform="rotate(-90 125.9 132.1)">1k</text>
<text x="143.1" y="132.1" transform="rotate(-90 143.1 132.1)">1k</text>
<text x="160.3" y="132.1" transform="rotate(-90 160.3 132.1)">1k</text>
<text x="31.6" y="140.7">J3</text>
<text x="42.6" y="138.4" transform="rotate(-90 42.6 138.4)">R5</text>
<text x="51.3" y="138.4" transform="rotate(-90 51.3 138.4)">R6</text>
<text x="88.2" y="139">U2</text>
<text x="125.9" y="138.4" transform="rotate(-90 125.9 138.4)">R7</text>
<text x="143.1" y="138.4" transform="rotate(-90 143.1 138.4)">R8</text>
<text x="160.3" y="138.4" transform="rotate(-90 160.3 138.4)">R9</text>
<text x="133.8" y="148.8">D1</text>
<text x="151" y="148.8">D2</text>
<text x="168.2" y="148.8">D3</text>
<text x="133.8" y="152.2">LED</text>
<text x="151" y="152.2">LED</text>
<text x="168.2" y="152.2">LED</text>
<text x="77.6" y="160.2">MIC5219_SOT23-5_3.3V</text>
<text x="68.7" y="163.1">C5</text>
<text x="68.7" y="165.7">1uF</text>
<text x="117.4" y="163.1">C6</text>
<text x="117.4" y="165.7">1uF</text>
<text x="17" y="174.6">USB2066-05-RBHM-XX-STB-00-00-A_REVD</text>
</g>
<g font-size="2.6">
<text x="117.1" y="32.5" transform="rotate(-90 117.1 32.5)">48</text>
<text x="120" y="32.5" transform="rotate(-90 120 32.5)">47</text>
<text x="122.9" y="32.5" transform="rotate(-90 122.9 32.5)">46</text>
<text x="125.7" y="32.5" transform="rotate(-90 125.7 32.5)">45</text>
<text x="128.6" y="32.5" transform="rotate(-90 128.6 32.5)">44</text>
<text x="131.4" y="32.5" transform="rotate(-90 131.4 32.5)">43</text>
<text x="134.3" y="32.5" transform="rotate(-90 134.3 32.5)">42</text>
<text x="137.2" y="32.5" transform="rotate(-90 137.2 32.5)">41</text>
<text x="140" y="32.5" transform="rotate(-90 140 32.5)">40</text>
<text x="142.9" y="32.5" transform="rotate(-90 142.9 32.5)">39</text>
<text x="145.8" y="32.5" transform="rotate(-90 145.8 32.5)">38</text>
<text x="148.7" y="32.5" transform="rotate(-90 148.7 32.5)">37</text>
<text x="33.6" y="45.3">1</text>
<text x="102.8" y="45.3">1</text>
<text x="162.8" y="45.3">36</text>
<text x="229.1" y="45.3">1</text>
<text x="33.6" y="48.2">2</text>
<text x="33.6" y="51.1">3</text>
<text x="33.6" y="53.9">4</text>
<text x="102.8" y="48.2">2</text>
<text x="102.8" y="51.1">3</text>
<text x="102.8" y="53.9">4</text>
<text x="162.8" y="53.9">33</text>
<text x="162.8" y="51.1">34</text>
<text x="162.8" y="48.2">35</text>
<text x="206.7" y="50.9">SWCLK</text>
<text x="206.7" y="48">SWDIO</text>
<text x="229.1" y="48.2">2</text>
<text x="229.1" y="51.1">3</text>
<text x="229.1" y="53.9">4</text>
<text x="33.6" y="56.8">5</text>
<text x="33.6" y="59.7">6</text>
<text x="102.8" y="56.8">5</text>
<text x="102.8" y="59.7">6</text>
<text x="162.8" y="59.7">31</text>
<text x="162.8" y="56.8">32</text>
<text x="212.4" y="59.5">PA7</text>
<text x="229.1" y="56.8">5</text>
<text x="229.1" y="59.7">6</text>
<text x="33.6" y="62.6">7</text>
<text x="33.6" y="65.4">8</text>
<text x="46" y="65.3">PA8</text>
<text x="102.8" y="62.6">7</text>
<text x="102.8" y="65.4">8</text>
<text x="162.8" y="65.4">29</text>
<text x="162.8" y="62.6">30</text>
<text x="212.4" y="62.4">PA6</text>
<text x="212.4" y="65.3">PA5</text>
<text x="229.1" y="62.6">7</text>
<text x="229.1" y="65.4">8</text>
<text x="33.6" y="68.3">9</text>
<text x="33.6" y="71.2">10</text>
<text x="101.4" y="71.2">10</text>
<text x="102.8" y="68.3">9</text>
<text x="162.8" y="71.2">27</text>
<text x="162.8" y="68.3">28</text>
<text x="212.4" y="68.2">PA4</text>
<text x="227.7" y="71.2">10</text>
<text x="229.1" y="68.3">9</text>
<text x="33.6" y="74">11</text>
<text x="33.6" y="76.9">12</text>
<text x="101.4" y="74">11</text>
<text x="101.4" y="76.9">12</text>
<text x="162.8" y="76.9">25</text>
<text x="162.8" y="74">26</text>
<text x="227.7" y="74">11</text>
<text x="227.7" y="76.9">12</text>
<text x="33.6" y="79.8">13</text>
<text x="33.6" y="82.6">14</text>
<text x="227.7" y="79.8">13</text>
<text x="227.7" y="82.6">14</text>
<text x="33.6" y="85.5">15</text>
<text x="227.7" y="85.5">15</text>
<text x="117.1" y="93.9" transform="rotate(-90 117.1 93.9)">13</text>
<text x="120" y="93.9" transform="rotate(-90 120 93.9)">14</text>
<text x="122.9" y="93.9" transform="rotate(-90 122.9 93.9)">15</text>
<text x="125.7" y="93.9" transform="rotate(-90 125.7 93.9)">16</text>
<text x="128.6" y="93.9" transform="rotate(-90 128.6 93.9)">17</text>
<text x="131.4" y="93.9" transform="rotate(-90 131.4 93.9)">18</text>
<text x="134.3" y="93.9" transform="rotate(-90 134.3 93.9)">19</text>
<text x="137.2" y="93.9" transform="rotate(-90 137.2 93.9)">20</text>
<text x="140" y="93.9" transform="rotate(-90 140 93.9)">21</text>
<text x="142.9" y="93.9" transform="rotate(-90 142.9 93.9)">22</text>
<text x="145.8" y="93.9" transform="rotate(-90 145.8 93.9)">23</text>
<text x="148.7" y="93.9" transform="rotate(-90 148.7 93.9)">24</text>
<text x="82.7" y="142.9">1</text>
<text x="102.5" y="142.9">5</text>
<text x="82.7" y="148.7">2</text>
<text x="102.5" y="148.7">4</text>
<text x="128.6" y="144.4" transform="rotate(-90 128.6 144.4)">A</text>
<text x="145.8" y="144.4" transform="rotate(-90 145.8 144.4)">A</text>
<text x="163" y="144.4" transform="rotate(-90 163 144.4)">A</text>
<text x="82.7" y="154.4">3</text>
<text x="128.6" y="161.8" transform="rotate(-90 128.6 161.8)">C</text>
<text x="145.8" y="161.8" transform="rotate(-90 145.8 161.8)">C</text>
<text x="163" y="161.8" transform="rotate(-90 163 161.8)">C</text>
<text x="172.3" y="186.1">Title</text>
<text x="183.7" y="188.9">CJMCU-1038</text>
<text x="172.3" y="194.7">Size</text>
<text x="175.1" y="197.6">A</text>
<text x="183.7" y="194.7">Document Number</text>
<text x="183.7" y="197.6">Schematic from the board</text>
<text x="267" y="194.7">Rev</text>
<text x="269.8" y="197.6">1</text>
<text x="172.3" y="203.3">Date:</text>
<text x="187.2" y="203.3">Saturday, January 27, 2018</text>
<text x="229.7" y="203.3">Sheet</text>
<text x="244" y="203.3">1</text>
<text x="252.6" y="203.3">of</text>
<text x="261.2" y="203.3">1</text>
</g>
<g font-size="2.6" fill="#004080">
<text x="124.7" y="40.9" transform="rotate(-90 124.7 40.9)">PB9</text>
<text x="127.6" y="40.9" transform="rotate(-90 127.6 40.9)">PB8</text>
<text x="133.3" y="40.9" transform="rotate(-90 133.3 40.9)">PB7</text>
<text x="136.2" y="40.9" transform="rotate(-90 136.2 40.9)">PB6</text>
<text x="139.1" y="40.9" transform="rotate(-90 139.1 40.9)">PB5</text>
<text x="141.9" y="40.9" transform="rotate(-90 141.9 40.9)">PB4</text>
<text x="144.8" y="40.9" transform="rotate(-90 144.8 40.9)">PB3</text>
<text x="107.7" y="47.2">VBAT</text>
<text x="119" y="42.8" transform="rotate(-90 119 42.8)">VDD3</text>
<text x="121.8" y="42.6" transform="rotate(-90 121.8 42.6)">VSS3</text>
<text x="130.4" y="44.7" transform="rotate(-90 130.4 44.7)">BOOT0</text>
<text x="147.7" y="42.3" transform="rotate(-90 147.7 42.3)">PA15</text>
<text x="150.5" y="42.3" transform="rotate(-90 150.5 42.3)">PA14</text>
<text x="152.4" y="47.2">VDD2</text>
<text x="107.7" y="50">PC13-TAMPER-RTC</text>
<text x="107.7" y="52.9">PC14-OSC32_IN</text>
<text x="152.7" y="50">VSS2</text>
<text x="153" y="52.9">PA13</text>
<text x="107.7" y="55.8">PC15-OSC32_OUT</text>
<text x="107.7" y="58.6">OSC_IN</text>
<text x="153" y="58.6">PA11</text>
<text x="153" y="55.8">PA12</text>
<text x="107.7" y="61.5">OSC_OUT</text>
<text x="107.7" y="64.4">NRST</text>
<text x="153" y="61.5">PA10</text>
<text x="154.4" y="64.4">PA9</text>
<text x="107.7" y="67.3">VSSA</text>
<text x="107.7" y="70.1">VDDA</text>
<text x="153" y="70.1">PB15</text>
<text x="154.4" y="67.3">PA8</text>
<text x="107.7" y="73">PA0</text>
<text x="107.7" y="75.9">PA1</text>
<text x="153" y="75.9">PB13</text>
<text x="153" y="73">PB14</text>
<text x="107.7" y="78.7">PA2</text>
<text x="153" y="78.7">PB12</text>
<text x="119" y="87.6" transform="rotate(-90 119 87.6)">PA3</text>
<text x="121.8" y="87.6" transform="rotate(-90 121.8 87.6)">PA4</text>
<text x="124.7" y="87.6" transform="rotate(-90 124.7 87.6)">PA5</text>
<text x="127.6" y="87.6" transform="rotate(-90 127.6 87.6)">PA6</text>
<text x="130.4" y="87.6" transform="rotate(-90 130.4 87.6)">PA7</text>
<text x="133.3" y="87.6" transform="rotate(-90 133.3 87.6)">PB0</text>
<text x="136.2" y="87.6" transform="rotate(-90 136.2 87.6)">PB1</text>
<text x="139.1" y="87.6" transform="rotate(-90 139.1 87.6)">PB2</text>
<text x="141.9" y="87.6" transform="rotate(-90 141.9 87.6)">PB10</text>
<text x="144.8" y="87.6" transform="rotate(-90 144.8 87.6)">PB11</text>
<text x="147.7" y="87.6" transform="rotate(-90 147.7 87.6)">VSS1</text>
<text x="150.5" y="87.6" transform="rotate(-90 150.5 87.6)">VDD1</text>
<text x="26" y="144.7">VBUS</text>
<text x="30.4" y="147.6">D-</text>
<text x="87.6" y="144.7">Vin</text>
<text x="93.7" y="144.7">Vout</text>
<text x="29.7" y="150.5">D+</text>
<text x="30.5" y="153.4">ID</text>
<text x="87.6" y="150.5">GND Cap</text>
<text x="23.7" y="162">SHIELD</text>
<text x="27.3" y="156.2">GND</text>
<text x="87.6" y="156.2">EN</text>
<text x="19.4" y="164.8">SHIELD__1</text>
<text x="19.4" y="167.7">SHIELD__2</text>
<text x="19.4" y="170.6">SHIELD__3</text>
</g>
<g font-size="2.6" fill="#f00">
<text x="40.8" y="45.4">GND</text>
<text x="92.5" y="45.4">3.3V</text>
<text x="218.8" y="45.4">3.3V</text>
<text x="40.8" y="48.3">+5V</text>
<text x="40.8" y="51.1">SCLPB6</text>
<text x="40.8" y="54">SDAPB7</text>
<text x="170" y="54">USB+</text>
<text x="218.8" y="48.3">DIO</text>
<text x="218.8" y="51.1">DLK</text>
<text x="218.8" y="54">RST</text>
<text x="40.8" y="56.9">GND</text>
<text x="40.8" y="59.7">3.3V</text>
<text x="170" y="56.9">USB-</text>
<text x="218.8" y="59.7">MOSI</text>
<text x="218.8" y="56.9">GND</text>
<text x="40.8" y="65.5">TX</text>
<text x="40.8" y="62.6">GND</text>
<text x="172.8" y="62.6">RX</text>
<text x="172.8" y="65.5">TX</text>
<text x="218.8" y="62.6">MISO</text>
<text x="218.8" y="65.5">CLK</text>
<text x="40.8" y="68.3">RX PA9</text>
<text x="40.8" y="71.2">GND</text>
<text x="89.6" y="71.2">PA0</text>
<text x="218.8" y="68.3">CS</text>
<text x="218.8" y="71.2">3.3V</text>
<text x="40.8" y="74.1">3.3V</text>
<text x="40.8" y="77">PB0</text>
<text x="89.6" y="77">PA2</text>
<text x="89.6" y="74.1">PA1</text>
<text x="218.8" y="77">PA0</text>
<text x="218.8" y="74.1">GND</text>
<text x="40.8" y="79.8">PB1</text>
<text x="40.8" y="82.7">PB2</text>
<text x="218.8" y="79.8">PA1</text>
<text x="218.8" y="82.7">PA2</text>
<text x="40.8" y="85.6">PB3</text>
<text x="218.8" y="85.6">PA3</text>
<text x="117.1" y="105.7" transform="rotate(-90 117.1 105.7)">PA3</text>
<text x="45.4" y="125.7" transform="rotate(-90 45.4 125.7)">USB-</text>
<text x="54" y="125.7" transform="rotate(-90 54 125.7)">USB+</text>
<text x="66.7" y="137.2">+5V</text>
<text x="115.4" y="143">3.3V</text>
</g>
<g font-size="2">
<text x="30.2" y="2.2">5</text>
<text x="84.7" y="2.2">4</text>
<text x="139.2" y="2.2">3</text>
<text x="193.8" y="2.2">2</text>
<text x="248.3" y="2.2">1</text>
<text x=".8" y="29.8">D</text>
<text x="276.3" y="29.8">D</text>
<text x=".8" y="80.1">C</text>
<text x="276.3" y="80.1">C</text>
<text x=".8" y="130.3">B</text>
<text x="276.3" y="130.3">B</text>
<text x=".8" y="180.5">A</text>
<text x="276.3" y="180.5">A</text>
<text x="30.2" y="206">5</text>
<text x="84.7" y="206">4</text>
<text x="139.2" y="206">3</text>
<text x="193.8" y="206">2</text>
<text x="248.3" y="206">1</text>
</g>
<text font-size="1.7" fill="#00f" x="129.5" y="62.4">F103C8T6</text>
</svg>
